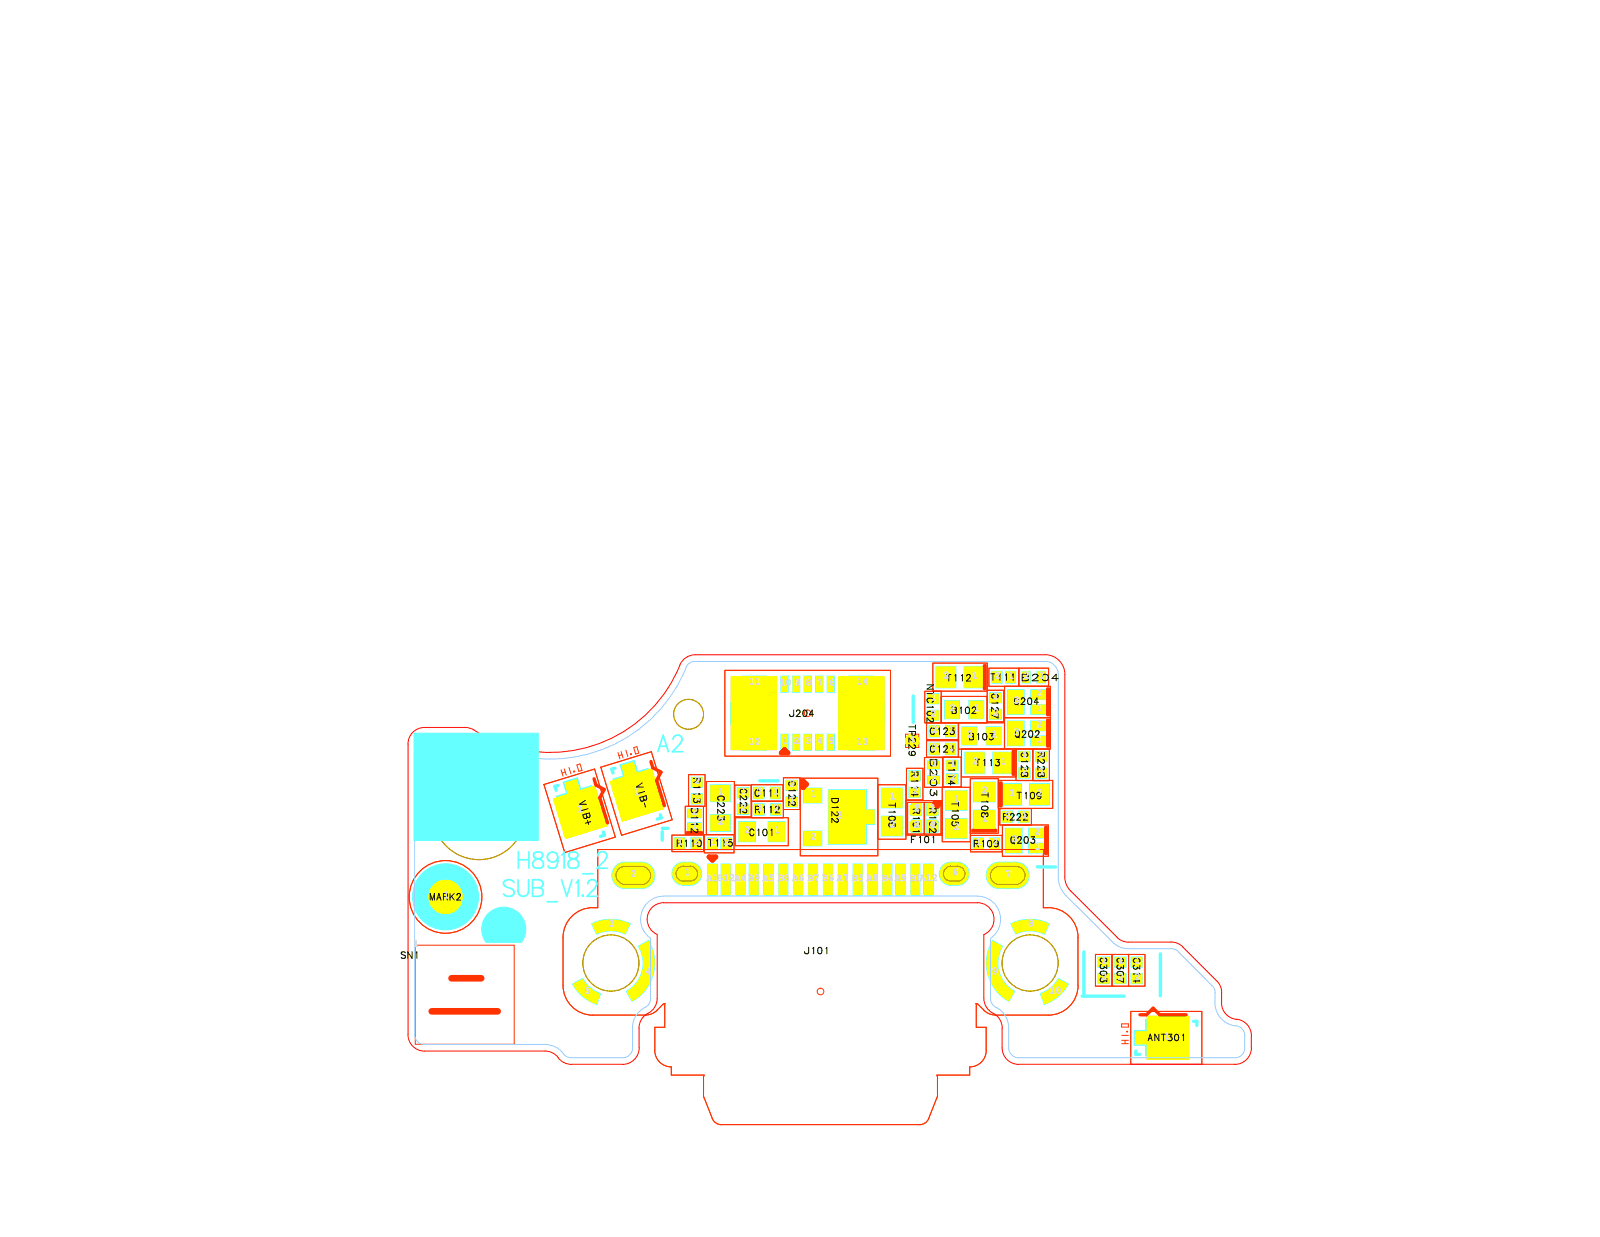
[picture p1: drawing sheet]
<svg xmlns="http://www.w3.org/2000/svg" width="279mm" height="216mm" viewBox="0 0 279 216" stroke-linecap="round" stroke-linejoin="round" font-family="sans-serif">
<!-- layer: 1 -->
<g fill="none" stroke="#f30" stroke-width=".17">
<path d="M126.6 117h28.9v15h-28.9zM162.9 115.7h9.5v4.9h-9.5zM172.7 116.6h5.2v3.2h-5.2zM175.4 119.8h8v5.5h-8zM177.9 116.6h5.2v3.2h-5.2zM95 136.9l8.8-2.7 3.7 11.9-8.9 2.7zM98 134.4l.3 1.1M98.5 134.2l.4 1.1M98.7 134.7l-.5 .2M99.4 133.9l.3 1.1M100.2 134.6h.1v.1h-.1zM101.3 133.3l-.6 .2"/>
<path d="M101.3 133.3l.3 1.2-.5 .1-.4-1.1M104.9 133.9l8.8-2.7 3.7 11.9-8.9 2.7zM104.9 133.9l8.9-2.7 3.6 11.9-8.9 2.7zM107.9 131.3l.3 1.2M108.5 131.2l.3 1.1M108.6 131.7l-.5 .2M109.3 130.9l.3 1.1M110.1 131.6l.1-.1 .1 .2h-.2zM110.7 130.5l.5-.2 .3 1.1-.5 .2zM120.2 135.2h2.9v5.5h-2.9zM123.3 136.4h4.9v9.3h-4.9zM128.3 137h2.9v5.6h-2.9z"/>
<path d="M131.2 137h5.5v2.8h-5.5zM131.3 139.8h5.5v2.9h-5.5zM136.8 135.7h2.9v5.6h-2.9zM139.8 135.8h13.5v13.6h-13.5zM153.3 137h4.9v9.5h-4.9zM158.1 128.1h2.3v2.4h-2.3zM158.2 139.7h6.3v6.1h-6.3zM158.3 134.1h2.9v5.5h-2.9zM161.4 132.2h3.2v5.2h-3.2zM161.5 120.6h2.9v5.6h-2.9zM161.8 126.2h5.5v2.9h-5.5zM161.8 129.3h5.5v2.9h-5.5z"/>
<path d="M164.4 121.5h8v4.7h-8zM164.5 137.4h4.9v9.5h-4.9zM164.7 132.2h3.2v5.1h-3.2zM167.4 126.2h8v4.6h-8zM167.9 130.7h9.5v4.9h-9.5zM169.4 135.9h4.9v9.5h-4.9zM172.4 120.5h2.9v5.5h-2.9zM174.3 136.2h9.5v4.9h-9.5zM175.4 125.3h8v5.4h-8zM177.4 130.7h2.9v5.5h-2.9zM180.4 130.7h2.9v5.6h-2.9zM103.5 158.4a5.2 5.2 0 0 0-5.2 5.2v8.4a5.2 5.2 0 0 0 5.2 5.2"/>
<path d="M104.4 158.4v-10.1h77.8v10.1a5.3 5.3 0 0 1 6.1 5.2l-.1 8.4a5.2 5.2 0 0 1-5.1 5.2M117.3 145.8h5.6v2.8h-5.6zM119.7 140.7h3.1v4.9h-3.1zM123 145.7h5.2v3.2h-5.2zM128.4 142.7h9.3v4.9h-9.3zM158.5 140h2.9v5.6h-2.9zM161.4 140h2.9v5.6h-2.9zM169.5 145.8h5.5v2.9h-5.5zM174.6 141.1h5.5v2.9h-5.5zM175 144h8.1v5.5h-8.1zM72.4 164.9l.2 .1zM72.5 165h17.3v17.3h-17.3z"/>
<path d="M114.7 176.3l1-1 .4-.2v4.2h-1.7l-.1 4a2.89 2.89 0 0 0 2.9 2.9v1.4h5.8M114.8 176.3a2.89 2.89 0 0 1-2.1 .9h-9.2M171.8 176.3a2.89 2.89 0 0 0 2 .9h9.3M171.8 176.3l-1-1-.4-.2 .1 4.2h1.7v4a2.86 2.86 0 0 1-2.9 2.9v1.4h-5.7M191.3 166.6h2.9v5.5h-2.9zM194.2 166.6h2.9v5.5h-2.9zM195.9 178.7v.6M195.9 178.7h1.1v.6h-1.1M196.7 180h.2v.1h-.2zM197.1 166.6h2.8v5.5h-2.8zM197.4 176.5h12.5v9.3h-12.5zM197.5 176.5h12.4v9.3h-12.4z"/>
<path d="M123 187.6l-.1 .5v3.1l1.5 4M124.4 195.2a1.75 1.75 0 0 0 1.6 1.1M126 196.3h34.6M162.2 195.2a1.75 1.75 0 0 1-1.6 1.1M163.6 187.6l.1 .7v2.9l-1.5 4M195.9 182.2h1.1M195.9 180.7h1.1M195.9 181.6h1.1M196.5 181.6v.6"/>
<circle cx="77.8" cy="156.5" r="6.3"/>
<circle cx="143.3" cy="173.1" r=".58"/>
</g>
<g fill="#f00" stroke="#f00" stroke-width=".17">
<path d="M107.6 151.3a2.07 2.07 0 0 1 1.6-.7h2.8a2.16 2.16 0 0 1 2.2 2.2 2.16 2.16 0 0 1-2.2 2.1h-2.8a2.16 2.16 0 0 1-2-1.3 2.16 2.16 0 0 1 .4-2.3z" fill-rule="evenodd"/>
<path d="M118.1 151.1l.4-.3 .7-.2h1.3a1.87 1.87 0 0 1 1.9 1.9 1.87 1.87 0 0 1-1.9 1.9h-1.1a1.87 1.87 0 0 1-1.8-1.2 1.87 1.87 0 0 1 .5-2.1z" fill-rule="evenodd"/>
<path d="M164.7 151.2l.1-.1a1.8 1.8 0 0 1 1.3-.5h1.1a1.87 1.87 0 0 1 1.9 1.9 1.87 1.87 0 0 1-1.9 1.9h-1.1a1.87 1.87 0 0 1-1.8-1.1 1.87 1.87 0 0 1 .4-2.1z" fill-rule="evenodd"/>
<path d="M173 151.3a2.07 2.07 0 0 1 1.5-.7h2.9a2.16 2.16 0 0 1 2.2 2.2 2.16 2.16 0 0 1-2.2 2.1h-2.9a2.16 2.16 0 0 1-2-1.3 2.16 2.16 0 0 1 .5-2.3z" fill-rule="evenodd"/>
<circle cx="88" cy="162.1" r="1.44"/>
</g>
<g fill="#6ff" stroke="#6ff" stroke-width=".17">
<path d="M129 143.4h2.9v3.5h-2.9z" fill-rule="evenodd"/>
<path d="M134.1 143.4h3v3.5h-3z" fill-rule="evenodd"/>
<path d="M159.2 140.2h1.7v2.2h-1.7z" fill-rule="evenodd"/>
<path d="M161.8 140.2h1.8v2.2h-1.8z" fill-rule="evenodd"/>
<path d="M159.1 150.8h1.5v5.5h-1.5z" fill-rule="evenodd"/>
<path d="M123.6 150.8h1.6v5.5h-1.6z" fill-rule="evenodd"/>
<path d="M107.5 151.1a2.27 2.27 0 0 1 1.7-.6h2.8a2.3 2.3 0 0 1 2.4 2.3 2.3 2.3 0 0 1-2.4 2.3h-2.8a2.3 2.3 0 0 1-2.2-1.4 2.3 2.3 0 0 1 .5-2.6z" fill-rule="evenodd"/>
<path d="M128.5 150.8h1.6v5.5h-1.6z" fill-rule="evenodd"/>
<path d="M133.4 150.8h1.6v5.5h-1.6z" fill-rule="evenodd"/>
<path d="M138.6 150.8h1.6v5.5h-1.6z" fill-rule="evenodd"/>
<path d="M146.4 150.8h1.6v5.5h-1.6z" fill-rule="evenodd"/>
<path d="M151.6 150.8h1.6v5.5h-1.6z" fill-rule="evenodd"/>
<path d="M156.5 150.8h1.5v5.5h-1.5z" fill-rule="evenodd"/>
<path d="M161.4 150.8h1.5v5.5h-1.5z" fill-rule="evenodd"/>
<path d="M154.2 150.8h1.6v5.5h-1.6z" fill-rule="evenodd"/>
<path d="M149 150.8h1.6v5.5h-1.6z" fill-rule="evenodd"/>
<path d="M143.8 150.8h1.6v5.5h-1.6z" fill-rule="evenodd"/>
<path d="M141.2 150.8h1.6v5.5h-1.6z" fill-rule="evenodd"/>
<path d="M136 150.8h1.6v5.5h-1.6z" fill-rule="evenodd"/>
<path d="M130.8 150.8h1.6v5.5h-1.6z" fill-rule="evenodd"/>
<path d="M125.9 150.8h1.6v5.5h-1.6z" fill-rule="evenodd"/>
<path d="M117.9 151.1a2 2 0 0 1 1.5-.6h1.1a2.02 2.02 0 0 1 2 2 2.02 2.02 0 0 1-2 2h-1.1a2.02 2.02 0 0 1-1.9-1.2 2.02 2.02 0 0 1 .4-2.2z" fill-rule="evenodd"/>
<path d="M103.3 161.2a7.7 7.7 0 0 1 6.7 0l-.8 1.9a5.5 5.5 0 0 0-5 0z" fill-rule="evenodd"/>
<path d="M106 160.7h1.4v1.5h-1.4z" fill-rule="evenodd"/>
<path d="M111.5 165.2l1.7-1.1a7.6 7.6 0 0 1-2.8 10.7l-1-1.8a5.6 5.6 0 0 0 2.1-7.8z" fill-rule="evenodd"/>
<path d="M112.4 169.1h1.4v1.4h-1.4z" fill-rule="evenodd"/>
<path d="M100 171.8l1.7-1a5.6 5.6 0 0 0 3.2 2.6l-.7 1.9a7.6 7.6 0 0 1-4.2-3.5z" fill-rule="evenodd"/>
<path d="M101.7 172.4h1.5v1.5h-1.5z" fill-rule="evenodd"/>
<path d="M164.6 151.1l.1-.1a2 2 0 0 1 1.4-.5h1.1a2.02 2.02 0 0 1 2 2 2.02 2.02 0 0 1-2 2h-1.1a2.02 2.02 0 0 1-1.9-1.2 2.02 2.02 0 0 1 .4-2.2z" fill-rule="evenodd"/>
<path d="M172.8 151.3a2.32 2.32 0 0 1 1.7-.8h2.9a2.3 2.3 0 0 1 2.3 2.3 2.3 2.3 0 0 1-2.3 2.3h-2.9a2.31 2.31 0 0 1-2.1-1.4 2.31 2.31 0 0 1 .4-2.4z" fill-rule="evenodd"/>
<path d="M176.5 161.2a7.6 7.6 0 0 1 6.7 0l-.8 1.9a5.5 5.5 0 0 0-5 0z" fill-rule="evenodd"/>
<path d="M179.2 160.7h1.4v1.5h-1.4z" fill-rule="evenodd"/>
<path d="M173.3 164.1l1.8 1.1a5.6 5.6 0 0 0 2.1 7.8l-1 1.8a7.6 7.6 0 0 1-2.9-10.7z" fill-rule="evenodd"/>
<path d="M172.8 169.1h1.4v1.4h-1.4z" fill-rule="evenodd"/>
<path d="M181.7 173.4a5.6 5.6 0 0 0 3.1-2.6l1.8 1a7.6 7.6 0 0 1-4.2 3.5z" fill-rule="evenodd"/>
<path d="M183.4 172.4h1.5v1.5h-1.5z" fill-rule="evenodd"/>
<path d="M158.9 140.5h2v1.8h-2z" fill-rule="evenodd"/>
<path d="M175.6 117.2h1.8v2h-1.8z" fill-rule="evenodd"/>
<path d="M173.2 117.2h1.8v2h-1.8z" fill-rule="evenodd"/>
<path d="M174.9 136.8h3.5v3.7h-3.5z" fill-rule="evenodd"/>
<path d="M179.8 136.8h3.5v3.7h-3.5z" fill-rule="evenodd"/>
<path d="M164.9 122.3h2.7v3.1h-2.7z" fill-rule="evenodd"/>
<path d="M169.2 122.3h2.6v3.1h-2.6z" fill-rule="evenodd"/>
<path d="M120.1 141.2h2.3v1.5h-2.3z" fill-rule="evenodd"/>
<path d="M120.1 143.6h2.3v1.6h-2.3z" fill-rule="evenodd"/>
<path d="M140.3 137.5h3.2v2.6h-3.2z" fill-rule="evenodd"/>
<path d="M140.3 145h3.2v2.6h-3.2z" fill-rule="evenodd"/>
<path d="M144.7 137.8h6.6v3.5h1.4v2.6h-1.4v3.4h-6.6z" fill-rule="evenodd"/>
<path d="M161.9 140.5h2v1.8h-2z" fill-rule="evenodd"/>
<path d="M168.4 116.3h3.4v3.8h-3.4z" fill-rule="evenodd"/>
<path d="M163.5 116.3h3.4v3.8h-3.4z" fill-rule="evenodd"/>
<path d="M180 128.4h2.9v1.8h-2.9z" fill-rule="evenodd"/>
<path d="M176 125.8h2.8v4.4h-2.8z" fill-rule="evenodd"/>
<path d="M180 125.8h2.9v1.8h-2.9z" fill-rule="evenodd"/>
<path d="M161.9 124h2v1.7h-2z" fill-rule="evenodd"/>
<path d="M161.9 121.1h2v1.8h-2z" fill-rule="evenodd"/>
<path d="M98.3 136.5l2.5-.8 .6 2 1.8-.6 2 6.7-6 1.8-2.1-6.6 1.8-.6z" fill-rule="evenodd"/>
<path d="M168 126.9h2.6v3.1h-2.6z" fill-rule="evenodd"/>
<path d="M172.2 126.9h2.6v3.1h-2.6z" fill-rule="evenodd"/>
<path d="M173.4 131.3h3.4v3.7h-3.4z" fill-rule="evenodd"/>
<path d="M168.5 131.3h3.4v3.7h-3.4z" fill-rule="evenodd"/>
<path d="M162 132.8h2v1.4h-2z" fill-rule="evenodd"/>
<path d="M124 137h3.5v2.9h-3.5z" fill-rule="evenodd"/>
<path d="M124 142.2h3.5v2.9h-3.5z" fill-rule="evenodd"/>
<path d="M179.6 147.1h2.9v1.8h-2.9z" fill-rule="evenodd"/>
<path d="M175.6 144.6h2.9v4.3h-2.9z" fill-rule="evenodd"/>
<path d="M179.6 144.6h2.9v1.7h-2.9z" fill-rule="evenodd"/>
<path d="M198 179.8h2.1v-1.8h6.9v6.3h-6.9v-1.9h-2.1z" fill-rule="evenodd"/>
<path d="M178.5 117.2h1.4v2h-1.4z" fill-rule="evenodd"/>
<path d="M142.4 128.1h1.3v2.9h-1.3z" fill-rule="evenodd"/>
<path d="M144.4 118h1.3v2.8h-1.3z" fill-rule="evenodd"/>
<path d="M142.4 118h1.3v2.8h-1.3z" fill-rule="evenodd"/>
<path d="M140.4 118h1.3v2.8h-1.3z" fill-rule="evenodd"/>
<path d="M138.4 118h1.3v2.8h-1.3z" fill-rule="evenodd"/>
<path d="M136.4 118h1.2v2.8h-1.2z" fill-rule="evenodd"/>
<path d="M138.4 128.1h1.3v2.9h-1.3z" fill-rule="evenodd"/>
<path d="M144.4 128.1h1.3v2.9h-1.3z" fill-rule="evenodd"/>
<path d="M136.4 128.1h1.2v2.9h-1.2z" fill-rule="evenodd"/>
<path d="M140.4 128.1h1.3v2.9h-1.3z" fill-rule="evenodd"/>
<path d="M127.6 122.6h1.9v3.8h-1.9z" fill-rule="evenodd"/>
<path d="M129.5 118h4.3v2.5h-4.3z" fill-rule="evenodd"/>
<path d="M129.5 128.5h4.3v2.5h-4.3z" fill-rule="evenodd"/>
<path d="M152.6 122.6h1.9v3.8h-1.9z" fill-rule="evenodd"/>
<path d="M148.3 128.5h4.3v2.5h-4.3z" fill-rule="evenodd"/>
<path d="M148.3 118h4.3v2.5h-4.3z" fill-rule="evenodd"/>
<path d="M176 120.4h2.8v4.3h-2.8z" fill-rule="evenodd"/>
<path d="M180 120.4h2.9v1.7h-2.9z" fill-rule="evenodd"/>
<path d="M180 123h2.9v1.7h-2.9z" fill-rule="evenodd"/>
<path d="M108.3 133.5l2.5-.8 .5 2 1.8-.6 2 6.6-6 1.9-2-6.6 1.7-.6z" fill-rule="evenodd"/>
<path d="M165.1 138h3.8v3.4h-3.8z" fill-rule="evenodd"/>
<path d="M165.1 142.9h3.8v3.4h-3.8z" fill-rule="evenodd"/>
<path d="M153.9 137.5h3.7v3.5h-3.7z" fill-rule="evenodd"/>
<path d="M153.9 142.5h3.7v3.4h-3.7z" fill-rule="evenodd"/>
<path d="M170 141.4h3.8v3.5h-3.8z" fill-rule="evenodd"/>
<path d="M170 136.5h3.8v3.4h-3.8z" fill-rule="evenodd"/>
<path d="M85.2 159.5a3.9 3.9 0 0 1 5.3-.2 3.9 3.9 0 0 1 .6 5.2h-6.2a3.8 3.8 0 0 1 .3-5z" fill-rule="evenodd"/>
<path d="M72.3 128h21.7v18.7h-21.7z" fill-rule="evenodd"/>
<circle cx="88" cy="162.1" r="1.44"/>
<circle cx="77.8" cy="156.5" r="5.8"/>
</g>
<g fill="#ff0" stroke="#ff0" stroke-width=".17">
<path d="M129.1 143.5h2.6v3.3h-2.6z" fill-rule="evenodd"/>
<path d="M134.3 143.5h2.6v3.3h-2.6z" fill-rule="evenodd"/>
<path d="M159.3 140.3h1.5v1.9h-1.5z" fill-rule="evenodd"/>
<path d="M161.9 140.3h1.5v1.9h-1.5z" fill-rule="evenodd"/>
<path d="M159.1 150.9h1.5v5.2h-1.5z" fill-rule="evenodd"/>
<path d="M123.7 150.9h1.4v5.2h-1.4z" fill-rule="evenodd"/>
<path d="M128.6 150.9h1.4v5.2h-1.4z" fill-rule="evenodd"/>
<path d="M133.5 150.9h1.4v5.2h-1.4z" fill-rule="evenodd"/>
<path d="M138.7 150.9h1.4v5.2h-1.4z" fill-rule="evenodd"/>
<path d="M146.5 150.9h1.4v5.2h-1.4z" fill-rule="evenodd"/>
<path d="M151.6 150.9h1.5v5.2h-1.5z" fill-rule="evenodd"/>
<path d="M156.5 150.9h1.5v5.2h-1.5z" fill-rule="evenodd"/>
<path d="M161.4 150.9h1.5v5.2h-1.5z" fill-rule="evenodd"/>
<path d="M154.2 150.9h1.5v5.2h-1.5z" fill-rule="evenodd"/>
<path d="M149 150.9h1.5v5.2h-1.5z" fill-rule="evenodd"/>
<path d="M143.9 150.9h1.4v5.2h-1.4z" fill-rule="evenodd"/>
<path d="M141.3 150.9h1.4v5.2h-1.4z" fill-rule="evenodd"/>
<path d="M136.1 150.9h1.4v5.2h-1.4z" fill-rule="evenodd"/>
<path d="M130.9 150.9h1.4v5.2h-1.4z" fill-rule="evenodd"/>
<path d="M126 150.9h1.4v5.2h-1.4z" fill-rule="evenodd"/>
<path d="M103.5 161.3a7.4 7.4 0 0 1 6.4 0l-.8 1.6a5.9 5.9 0 0 0-4.9 0z" fill-rule="evenodd"/>
<path d="M106.1 160.9h1.2v1.1h-1.2z" fill-rule="evenodd"/>
<path d="M111.7 165.2l1.5-.9a7.5 7.5 0 0 1-2.8 10.3l-.8-1.5a5.8 5.8 0 0 0 2.1-7.9z" fill-rule="evenodd"/>
<path d="M112.5 169.2h1.2v1.2h-1.2z" fill-rule="evenodd"/>
<path d="M100.2 171.8l1.5-.8a5.8 5.8 0 0 0 3 2.5l-.6 1.6a7.7 7.7 0 0 1-3.9-3.3z" fill-rule="evenodd"/>
<path d="M101.8 172.6h1.2v1.1h-1.2z" fill-rule="evenodd"/>
<path d="M176.7 161.3a7.4 7.4 0 0 1 6.3 0l-.7 1.6a5.9 5.9 0 0 0-4.9 0z" fill-rule="evenodd"/>
<path d="M179.3 160.9h1.2v1.1h-1.2z" fill-rule="evenodd"/>
<path d="M173.4 164.3l1.5 .9a5.8 5.8 0 0 0 2.1 7.9l-.9 1.5a7.5 7.5 0 0 1-2.7-10.3z" fill-rule="evenodd"/>
<path d="M172.9 169.2h1.2v1.2h-1.2z" fill-rule="evenodd"/>
<path d="M181.9 173.5a5.8 5.8 0 0 0 3-2.5l1.5 .8a7.5 7.5 0 0 1-4 3.3z" fill-rule="evenodd"/>
<path d="M183.6 172.6h1.1v1.1h-1.1z" fill-rule="evenodd"/>
<path d="M159.1 140.6h1.7v1.5h-1.7z" fill-rule="evenodd"/>
<path d="M175 136.9h3.2v3.5h-3.2z" fill-rule="evenodd"/>
<path d="M180 136.9h3.1v3.5h-3.1z" fill-rule="evenodd"/>
<path d="M165.1 122.4h2.3v2.9h-2.3z" fill-rule="evenodd"/>
<path d="M169.3 122.4h2.3v2.9h-2.3z" fill-rule="evenodd"/>
<path d="M120.2 141.3h2.1v1.3h-2.1z" fill-rule="evenodd"/>
<path d="M120.2 143.7h2.1v1.3h-2.1z" fill-rule="evenodd"/>
<path d="M140.5 137.7h2.9v2.3h-2.9z" fill-rule="evenodd"/>
<path d="M140.5 145.2h2.9v2.3h-2.9z" fill-rule="evenodd"/>
<path d="M144.8 138h6.3v3.4h1.5v2.3h-1.5v3.5h-6.3z" fill-rule="evenodd"/>
<path d="M145.4 141.4h2.3v2.3h-2.3z" fill-rule="evenodd"/>
<path d="M168.5 116.5h3.2v3.4h-3.2z" fill-rule="evenodd"/>
<path d="M163.6 116.5h3.2v3.4h-3.2z" fill-rule="evenodd"/>
<path d="M180.1 128.6h2.6v1.4h-2.6z" fill-rule="evenodd"/>
<path d="M176.1 126h2.6v4h-2.6z" fill-rule="evenodd"/>
<path d="M180.1 126h2.6v1.4h-2.6z" fill-rule="evenodd"/>
<path d="M162 124.1h1.8v1.5h-1.8z" fill-rule="evenodd"/>
<path d="M162 121.2h1.8v1.5h-1.8z" fill-rule="evenodd"/>
<path d="M98.7 136.7l1.9-.6 .6 1.9 2.6-.8 2.1 6.9-7.1 2.2-2.1-6.9 2.6-.8z" fill-rule="evenodd"/>
<path d="M100.2 140.9l1.6-.5 .5 1.7-1.7 .5z" fill-rule="evenodd"/>
<path d="M168.1 127h2.3v2.9h-2.3z" fill-rule="evenodd"/>
<path d="M172.4 127h2.3v2.9h-2.3z" fill-rule="evenodd"/>
<path d="M173.5 131.4h3.2v3.5h-3.2z" fill-rule="evenodd"/>
<path d="M168.6 131.4h3.2v3.5h-3.2z" fill-rule="evenodd"/>
<path d="M162.2 132.9h1.7v1.2h-1.7z" fill-rule="evenodd"/>
<path d="M124.2 137.1h3.2v2.7h-3.2z" fill-rule="evenodd"/>
<path d="M124.2 142.3h3.2v2.7h-3.2z" fill-rule="evenodd"/>
<path d="M179.8 147.3h2.6v1.4h-2.6z" fill-rule="evenodd"/>
<path d="M175.8 144.7h2.5v4h-2.5z" fill-rule="evenodd"/>
<path d="M179.8 144.7h2.6v1.4h-2.6z" fill-rule="evenodd"/>
<path d="M200.4 177.4h7.2v7.5h-7.2v-2.7h-2.1v-2.1h2.1z" fill-rule="evenodd"/>
<path d="M178.6 117.3h1.2v1.7h-1.2z" fill-rule="evenodd"/>
<path d="M142.6 128.3h.9v2.5h-.9z" fill-rule="evenodd"/>
<path d="M144.6 118.1h1v2.6h-1z" fill-rule="evenodd"/>
<path d="M142.6 118.1h.9v2.6h-.9z" fill-rule="evenodd"/>
<path d="M140.5 118.1h1v2.6h-1z" fill-rule="evenodd"/>
<path d="M138.5 118.1h1v2.6h-1z" fill-rule="evenodd"/>
<path d="M136.5 118.1h1v2.6h-1z" fill-rule="evenodd"/>
<path d="M138.5 128.3h1v2.5h-1z" fill-rule="evenodd"/>
<path d="M144.6 128.3h1v2.5h-1z" fill-rule="evenodd"/>
<path d="M136.5 128.3h1v2.5h-1z" fill-rule="evenodd"/>
<path d="M140.5 128.3h1v2.5h-1z" fill-rule="evenodd"/>
<path d="M127.7 118.1h7.9v12.7h-7.9z" fill-rule="evenodd"/>
<path d="M129.6 118.1h4.1v2.2h-4.1z" fill-rule="evenodd"/>
<path d="M129.6 128.7h4.1v2.1h-4.1z" fill-rule="evenodd"/>
<path d="M146.5 118.1h7.9v12.7h-7.9z" fill-rule="evenodd"/>
<path d="M148.4 128.7h4.1v2.1h-4.1z" fill-rule="evenodd"/>
<path d="M148.4 118.1h4.1v2.2h-4.1z" fill-rule="evenodd"/>
<path d="M176.1 120.5h2.6v4h-2.6z" fill-rule="evenodd"/>
<path d="M180.1 120.5h2.6v1.5h-2.6z" fill-rule="evenodd"/>
<path d="M180.1 123.1h2.6v1.4h-2.6z" fill-rule="evenodd"/>
<path d="M108.6 133.7l2-.6 .5 1.9 2.7-.8 2.1 6.9-7.2 2.2-2.1-6.9 2.6-.8z" fill-rule="evenodd"/>
<path d="M110.1 137.9l1.6-.5 .5 1.7-1.6 .5z" fill-rule="evenodd"/>
<path d="M165.3 138.1h3.4v3.2h-3.4z" fill-rule="evenodd"/>
<path d="M165.3 143h3.4v3.2h-3.4z" fill-rule="evenodd"/>
<path d="M154 137.7h3.5v3.2h-3.5z" fill-rule="evenodd"/>
<path d="M154 142.6h3.5v3.2h-3.5z" fill-rule="evenodd"/>
<path d="M170.2 141.5h3.4v3.2h-3.4z" fill-rule="evenodd"/>
<path d="M170.2 136.6h3.4v3.2h-3.4z" fill-rule="evenodd"/>
<path d="M129.1 143.5h2.6v3.3h-2.6z" fill-rule="evenodd"/>
<path d="M134.3 143.5h2.6v3.3h-2.6z" fill-rule="evenodd"/>
<path d="M159.3 140.3h1.5v1.9h-1.5z" fill-rule="evenodd"/>
<path d="M161.9 140.3h1.5v1.9h-1.5z" fill-rule="evenodd"/>
<path d="M159.1 150.9h1.5v5.2h-1.5z" fill-rule="evenodd"/>
<path d="M123.7 150.9h1.4v5.2h-1.4z" fill-rule="evenodd"/>
<path d="M107.6 151.3a2.07 2.07 0 0 1 1.6-.7h2.8a2.16 2.16 0 0 1 2.2 2.2 2.16 2.16 0 0 1-2.2 2.1h-2.8a2.16 2.16 0 0 1-2-1.3 2.16 2.16 0 0 1 .4-2.3z" fill-rule="evenodd"/>
<path d="M128.6 150.9h1.4v5.2h-1.4z" fill-rule="evenodd"/>
<path d="M133.5 150.9h1.4v5.2h-1.4z" fill-rule="evenodd"/>
<path d="M138.7 150.9h1.4v5.2h-1.4z" fill-rule="evenodd"/>
<path d="M146.5 150.9h1.4v5.2h-1.4z" fill-rule="evenodd"/>
<path d="M151.6 150.9h1.5v5.2h-1.5z" fill-rule="evenodd"/>
<path d="M156.5 150.9h1.5v5.2h-1.5z" fill-rule="evenodd"/>
<path d="M161.4 150.9h1.5v5.2h-1.5z" fill-rule="evenodd"/>
<path d="M154.2 150.9h1.5v5.2h-1.5z" fill-rule="evenodd"/>
<path d="M149 150.9h1.5v5.2h-1.5z" fill-rule="evenodd"/>
<path d="M143.9 150.9h1.4v5.2h-1.4z" fill-rule="evenodd"/>
<path d="M141.3 150.9h1.4v5.2h-1.4z" fill-rule="evenodd"/>
<path d="M136.1 150.9h1.4v5.2h-1.4z" fill-rule="evenodd"/>
<path d="M130.9 150.9h1.4v5.2h-1.4z" fill-rule="evenodd"/>
<path d="M126 150.9h1.4v5.2h-1.4z" fill-rule="evenodd"/>
<path d="M118.1 151.1l.4-.3 .7-.2h1.3a1.87 1.87 0 0 1 1.9 1.9 1.87 1.87 0 0 1-1.9 1.9h-1.1a1.87 1.87 0 0 1-1.8-1.2 1.87 1.87 0 0 1 .5-2.1z" fill-rule="evenodd"/>
<path d="M103.5 161.3a7.4 7.4 0 0 1 6.4 0l-.8 1.6a5.9 5.9 0 0 0-4.9 0z" fill-rule="evenodd"/>
<path d="M106.1 160.9h1.2v1.1h-1.2z" fill-rule="evenodd"/>
<path d="M111.7 165.2l1.5-.9a7.5 7.5 0 0 1-2.8 10.3l-.8-1.5a5.8 5.8 0 0 0 2.1-7.9z" fill-rule="evenodd"/>
<path d="M112.5 169.2h1.2v1.2h-1.2z" fill-rule="evenodd"/>
<path d="M100.2 171.8l1.5-.8a5.8 5.8 0 0 0 3 2.5l-.6 1.6a7.7 7.7 0 0 1-3.9-3.3z" fill-rule="evenodd"/>
<path d="M101.8 172.6h1.2v1.1h-1.2z" fill-rule="evenodd"/>
<path d="M164.7 151.2l.1-.1a1.8 1.8 0 0 1 1.3-.5h1.1a1.87 1.87 0 0 1 1.9 1.9 1.87 1.87 0 0 1-1.9 1.9h-1.1a1.87 1.87 0 0 1-1.8-1.1 1.87 1.87 0 0 1 .4-2.1z" fill-rule="evenodd"/>
<path d="M173 151.3a2.07 2.07 0 0 1 1.5-.7h2.9a2.16 2.16 0 0 1 2.2 2.2 2.16 2.16 0 0 1-2.2 2.1h-2.9a2.16 2.16 0 0 1-2-1.3 2.16 2.16 0 0 1 .5-2.3z" fill-rule="evenodd"/>
<path d="M176.7 161.3a7.4 7.4 0 0 1 6.3 0l-.7 1.6a5.9 5.9 0 0 0-4.9 0z" fill-rule="evenodd"/>
<path d="M179.3 160.9h1.2v1.1h-1.2z" fill-rule="evenodd"/>
<path d="M173.4 164.3l1.5 .9a5.8 5.8 0 0 0 2.1 7.9l-.9 1.5a7.5 7.5 0 0 1-2.7-10.3z" fill-rule="evenodd"/>
<path d="M172.9 169.2h1.2v1.2h-1.2z" fill-rule="evenodd"/>
<path d="M181.9 173.5a5.8 5.8 0 0 0 3-2.5l1.5 .8a7.5 7.5 0 0 1-4 3.3z" fill-rule="evenodd"/>
<path d="M183.6 172.6h1.1v1.1h-1.1z" fill-rule="evenodd"/>
<path d="M159.1 140.6h1.7v1.5h-1.7z" fill-rule="evenodd"/>
<path d="M175 136.9h3.2v3.5h-3.2z" fill-rule="evenodd"/>
<path d="M180 136.9h3.1v3.5h-3.1z" fill-rule="evenodd"/>
<path d="M165.1 122.4h2.3v2.9h-2.3z" fill-rule="evenodd"/>
<path d="M169.3 122.4h2.3v2.9h-2.3z" fill-rule="evenodd"/>
<path d="M120.2 141.3h2.1v1.3h-2.1z" fill-rule="evenodd"/>
<path d="M120.2 143.7h2.1v1.3h-2.1z" fill-rule="evenodd"/>
<path d="M140.5 137.7h2.9v2.3h-2.9z" fill-rule="evenodd"/>
<path d="M140.5 145.2h2.9v2.3h-2.9z" fill-rule="evenodd"/>
<path d="M144.8 138h6.3v3.4h1.5v2.3h-1.5v3.5h-6.3z" fill-rule="evenodd"/>
<path d="M145.4 141.4h2.3v2.3h-2.3z" fill-rule="evenodd"/>
<path d="M168.5 116.5h3.2v3.4h-3.2z" fill-rule="evenodd"/>
<path d="M163.6 116.5h3.2v3.4h-3.2z" fill-rule="evenodd"/>
<path d="M180.1 128.6h2.6v1.4h-2.6z" fill-rule="evenodd"/>
<path d="M176.1 126h2.6v4h-2.6z" fill-rule="evenodd"/>
<path d="M180.1 126h2.6v1.4h-2.6z" fill-rule="evenodd"/>
<path d="M162 124.1h1.8v1.5h-1.8z" fill-rule="evenodd"/>
<path d="M162 121.2h1.8v1.5h-1.8z" fill-rule="evenodd"/>
<path d="M98.7 136.7l1.9-.6 .6 1.9 2.6-.8 2.1 6.9-7.1 2.2-2.1-6.9 2.6-.8z" fill-rule="evenodd"/>
<path d="M100.2 140.9l1.6-.5 .5 1.7-1.7 .5z" fill-rule="evenodd"/>
<path d="M168.1 127h2.3v2.9h-2.3z" fill-rule="evenodd"/>
<path d="M172.4 127h2.3v2.9h-2.3z" fill-rule="evenodd"/>
<path d="M173.5 131.4h3.2v3.5h-3.2z" fill-rule="evenodd"/>
<path d="M168.6 131.4h3.2v3.5h-3.2z" fill-rule="evenodd"/>
<path d="M162.2 132.9h1.7v1.2h-1.7z" fill-rule="evenodd"/>
<path d="M124.2 137.1h3.2v2.7h-3.2z" fill-rule="evenodd"/>
<path d="M124.2 142.3h3.2v2.7h-3.2z" fill-rule="evenodd"/>
<path d="M179.8 147.3h2.6v1.4h-2.6z" fill-rule="evenodd"/>
<path d="M175.8 144.7h2.5v4h-2.5z" fill-rule="evenodd"/>
<path d="M179.8 144.7h2.6v1.4h-2.6z" fill-rule="evenodd"/>
<path d="M200.4 177.4h7.2v7.5h-7.2v-2.7h-2.1v-2.1h2.1z" fill-rule="evenodd"/>
<path d="M178.6 117.3h1.2v1.7h-1.2z" fill-rule="evenodd"/>
<path d="M142.6 128.3h.9v2.5h-.9z" fill-rule="evenodd"/>
<path d="M144.6 118.1h1v2.6h-1z" fill-rule="evenodd"/>
<path d="M142.6 118.1h.9v2.6h-.9z" fill-rule="evenodd"/>
<path d="M140.5 118.1h1v2.6h-1z" fill-rule="evenodd"/>
<path d="M138.5 118.1h1v2.6h-1z" fill-rule="evenodd"/>
<path d="M136.5 118.1h1v2.6h-1z" fill-rule="evenodd"/>
<path d="M138.5 128.3h1v2.5h-1z" fill-rule="evenodd"/>
<path d="M144.6 128.3h1v2.5h-1z" fill-rule="evenodd"/>
<path d="M136.5 128.3h1v2.5h-1z" fill-rule="evenodd"/>
<path d="M140.5 128.3h1v2.5h-1z" fill-rule="evenodd"/>
<path d="M127.7 118.1h7.9v12.7h-7.9z" fill-rule="evenodd"/>
<path d="M129.6 118.1h4.1v2.2h-4.1z" fill-rule="evenodd"/>
<path d="M129.6 128.7h4.1v2.1h-4.1z" fill-rule="evenodd"/>
<path d="M146.5 118.1h7.9v12.7h-7.9z" fill-rule="evenodd"/>
<path d="M148.4 128.7h4.1v2.1h-4.1z" fill-rule="evenodd"/>
<path d="M148.4 118.1h4.1v2.2h-4.1z" fill-rule="evenodd"/>
<path d="M176.1 120.5h2.6v4h-2.6z" fill-rule="evenodd"/>
<path d="M180.1 120.5h2.6v1.5h-2.6z" fill-rule="evenodd"/>
<path d="M180.1 123.1h2.6v1.4h-2.6z" fill-rule="evenodd"/>
<path d="M108.6 133.7l2-.6 .5 1.9 2.7-.8 2.1 6.9-7.2 2.2-2.1-6.9 2.6-.8z" fill-rule="evenodd"/>
<path d="M110.1 137.9l1.6-.5 .5 1.7-1.6 .5z" fill-rule="evenodd"/>
<path d="M165.3 138.1h3.4v3.2h-3.4z" fill-rule="evenodd"/>
<path d="M165.3 143h3.4v3.2h-3.4z" fill-rule="evenodd"/>
<path d="M154 137.7h3.5v3.2h-3.5z" fill-rule="evenodd"/>
<path d="M154 142.6h3.5v3.2h-3.5z" fill-rule="evenodd"/>
<path d="M170.2 141.5h3.4v3.2h-3.4z" fill-rule="evenodd"/>
<path d="M170.2 136.6h3.4v3.2h-3.4z" fill-rule="evenodd"/>
<path d="M129.1 143.5h2.6v3.3h-2.6z" fill-rule="evenodd"/>
<path d="M134.3 143.5h2.6v3.3h-2.6z" fill-rule="evenodd"/>
<path d="M159.3 140.3h1.5v1.9h-1.5z" fill-rule="evenodd"/>
<path d="M161.9 140.3h1.5v1.9h-1.5z" fill-rule="evenodd"/>
<path d="M159.1 150.9h1.5v5.2h-1.5z" fill-rule="evenodd"/>
<path d="M123.7 150.9h1.4v5.2h-1.4z" fill-rule="evenodd"/>
<path d="M128.6 150.9h1.4v5.2h-1.4z" fill-rule="evenodd"/>
<path d="M133.5 150.9h1.4v5.2h-1.4z" fill-rule="evenodd"/>
<path d="M138.7 150.9h1.4v5.2h-1.4z" fill-rule="evenodd"/>
<path d="M146.5 150.9h1.4v5.2h-1.4z" fill-rule="evenodd"/>
<path d="M151.6 150.9h1.5v5.2h-1.5z" fill-rule="evenodd"/>
<path d="M156.5 150.9h1.5v5.2h-1.5z" fill-rule="evenodd"/>
<path d="M161.4 150.9h1.5v5.2h-1.5z" fill-rule="evenodd"/>
<path d="M154.2 150.9h1.5v5.2h-1.5z" fill-rule="evenodd"/>
<path d="M149 150.9h1.5v5.2h-1.5z" fill-rule="evenodd"/>
<path d="M143.9 150.9h1.4v5.2h-1.4z" fill-rule="evenodd"/>
<path d="M141.3 150.9h1.4v5.2h-1.4z" fill-rule="evenodd"/>
<path d="M136.1 150.9h1.4v5.2h-1.4z" fill-rule="evenodd"/>
<path d="M130.9 150.9h1.4v5.2h-1.4z" fill-rule="evenodd"/>
<path d="M126 150.9h1.4v5.2h-1.4z" fill-rule="evenodd"/>
<path d="M103.5 161.3a7.4 7.4 0 0 1 6.4 0l-.8 1.6a5.9 5.9 0 0 0-4.9 0z" fill-rule="evenodd"/>
<path d="M106.1 160.9h1.2v1.1h-1.2z" fill-rule="evenodd"/>
<path d="M111.7 165.2l1.5-.9a7.5 7.5 0 0 1-2.8 10.3l-.8-1.5a5.8 5.8 0 0 0 2.1-7.9z" fill-rule="evenodd"/>
<path d="M112.5 169.2h1.2v1.2h-1.2z" fill-rule="evenodd"/>
<path d="M100.2 171.8l1.5-.8a5.8 5.8 0 0 0 3 2.5l-.6 1.6a7.7 7.7 0 0 1-3.9-3.3z" fill-rule="evenodd"/>
<path d="M101.8 172.6h1.2v1.1h-1.2z" fill-rule="evenodd"/>
<path d="M176.7 161.3a7.4 7.4 0 0 1 6.3 0l-.7 1.6a5.9 5.9 0 0 0-4.9 0z" fill-rule="evenodd"/>
<path d="M179.3 160.9h1.2v1.1h-1.2z" fill-rule="evenodd"/>
<path d="M173.4 164.3l1.5 .9a5.8 5.8 0 0 0 2.1 7.9l-.9 1.5a7.5 7.5 0 0 1-2.7-10.3z" fill-rule="evenodd"/>
<path d="M172.9 169.2h1.2v1.2h-1.2z" fill-rule="evenodd"/>
<path d="M181.9 173.5a5.8 5.8 0 0 0 3-2.5l1.5 .8a7.5 7.5 0 0 1-4 3.3z" fill-rule="evenodd"/>
<path d="M183.6 172.6h1.1v1.1h-1.1z" fill-rule="evenodd"/>
<path d="M159.1 140.6h1.7v1.5h-1.7z" fill-rule="evenodd"/>
<path d="M175 136.9h3.2v3.5h-3.2z" fill-rule="evenodd"/>
<path d="M180 136.9h3.1v3.5h-3.1z" fill-rule="evenodd"/>
<path d="M165.1 122.4h2.3v2.9h-2.3z" fill-rule="evenodd"/>
<path d="M169.3 122.4h2.3v2.9h-2.3z" fill-rule="evenodd"/>
<path d="M120.2 141.3h2.1v1.3h-2.1z" fill-rule="evenodd"/>
<path d="M120.2 143.7h2.1v1.3h-2.1z" fill-rule="evenodd"/>
<path d="M140.5 137.7h2.9v2.3h-2.9z" fill-rule="evenodd"/>
<path d="M140.5 145.2h2.9v2.3h-2.9z" fill-rule="evenodd"/>
<path d="M144.8 138h6.3v3.4h1.5v2.3h-1.5v3.5h-6.3z" fill-rule="evenodd"/>
<path d="M145.4 141.4h2.3v2.3h-2.3z" fill-rule="evenodd"/>
<path d="M168.5 116.5h3.2v3.4h-3.2z" fill-rule="evenodd"/>
<path d="M163.6 116.5h3.2v3.4h-3.2z" fill-rule="evenodd"/>
<path d="M180.1 128.6h2.6v1.4h-2.6z" fill-rule="evenodd"/>
<path d="M176.1 126h2.6v4h-2.6z" fill-rule="evenodd"/>
<path d="M180.1 126h2.6v1.4h-2.6z" fill-rule="evenodd"/>
<path d="M162 124.1h1.8v1.5h-1.8z" fill-rule="evenodd"/>
<path d="M162 121.2h1.8v1.5h-1.8z" fill-rule="evenodd"/>
<path d="M98.7 136.7l1.9-.6 .6 1.9 2.6-.8 2.1 6.9-7.1 2.2-2.1-6.9 2.6-.8z" fill-rule="evenodd"/>
<path d="M100.2 140.9l1.6-.5 .5 1.7-1.7 .5z" fill-rule="evenodd"/>
<path d="M168.1 127h2.3v2.9h-2.3z" fill-rule="evenodd"/>
<path d="M172.4 127h2.3v2.9h-2.3z" fill-rule="evenodd"/>
<path d="M173.5 131.4h3.2v3.5h-3.2z" fill-rule="evenodd"/>
<path d="M168.6 131.4h3.2v3.5h-3.2z" fill-rule="evenodd"/>
<path d="M162.2 132.9h1.7v1.2h-1.7z" fill-rule="evenodd"/>
<path d="M124.2 137.1h3.2v2.7h-3.2z" fill-rule="evenodd"/>
<path d="M124.2 142.3h3.2v2.7h-3.2z" fill-rule="evenodd"/>
<path d="M179.8 147.3h2.6v1.4h-2.6z" fill-rule="evenodd"/>
<path d="M175.8 144.7h2.5v4h-2.5z" fill-rule="evenodd"/>
<path d="M179.8 144.7h2.6v1.4h-2.6z" fill-rule="evenodd"/>
<path d="M200.4 177.4h7.2v7.5h-7.2v-2.7h-2.1v-2.1h2.1z" fill-rule="evenodd"/>
<path d="M178.6 117.3h1.2v1.7h-1.2z" fill-rule="evenodd"/>
<path d="M142.6 128.3h.9v2.5h-.9z" fill-rule="evenodd"/>
<path d="M144.6 118.1h1v2.6h-1z" fill-rule="evenodd"/>
<path d="M142.6 118.1h.9v2.6h-.9z" fill-rule="evenodd"/>
<path d="M140.5 118.1h1v2.6h-1z" fill-rule="evenodd"/>
<path d="M138.5 118.1h1v2.6h-1z" fill-rule="evenodd"/>
<path d="M136.5 118.1h1v2.6h-1z" fill-rule="evenodd"/>
<path d="M138.5 128.3h1v2.5h-1z" fill-rule="evenodd"/>
<path d="M144.6 128.3h1v2.5h-1z" fill-rule="evenodd"/>
<path d="M136.5 128.3h1v2.5h-1z" fill-rule="evenodd"/>
<path d="M140.5 128.3h1v2.5h-1z" fill-rule="evenodd"/>
<path d="M127.7 118.1h7.9v12.7h-7.9z" fill-rule="evenodd"/>
<path d="M129.6 118.1h4.1v2.2h-4.1z" fill-rule="evenodd"/>
<path d="M129.6 128.7h4.1v2.1h-4.1z" fill-rule="evenodd"/>
<path d="M146.5 118.1h7.9v12.7h-7.9z" fill-rule="evenodd"/>
<path d="M148.4 128.7h4.1v2.1h-4.1z" fill-rule="evenodd"/>
<path d="M148.4 118.1h4.1v2.2h-4.1z" fill-rule="evenodd"/>
<path d="M176.1 120.5h2.6v4h-2.6z" fill-rule="evenodd"/>
<path d="M180.1 120.5h2.6v1.5h-2.6z" fill-rule="evenodd"/>
<path d="M180.1 123.1h2.6v1.4h-2.6z" fill-rule="evenodd"/>
<path d="M108.6 133.7l2-.6 .5 1.9 2.7-.8 2.1 6.9-7.2 2.2-2.1-6.9 2.6-.8z" fill-rule="evenodd"/>
<path d="M110.1 137.9l1.6-.5 .5 1.7-1.6 .5z" fill-rule="evenodd"/>
<path d="M165.3 138.1h3.4v3.2h-3.4z" fill-rule="evenodd"/>
<path d="M165.3 143h3.4v3.2h-3.4z" fill-rule="evenodd"/>
<path d="M154 137.7h3.5v3.2h-3.5z" fill-rule="evenodd"/>
<path d="M154 142.6h3.5v3.2h-3.5z" fill-rule="evenodd"/>
<path d="M170.2 141.5h3.4v3.2h-3.4z" fill-rule="evenodd"/>
<path d="M170.2 136.6h3.4v3.2h-3.4z" fill-rule="evenodd"/>
<circle cx="159.3" cy="129.3" r="1.16"/>
<circle cx="72.5" cy="165" r=".06"/>
<circle cx="77.8" cy="156.5" r="2.88"/>
<circle cx="88" cy="162.1" r="1.44"/>
</g>
<path d="M137 130.8l.6 .6h-1.2zM140.2 136.3l.6 .6-.6 .6zM123.8 149.6h1.2l-.6 .5zM163.2 140.1h.9l-.4 .6z" fill="none" stroke="#f30" stroke-width=".88"/>
<path d="M171.8 116.1h.3v4.2h-.3zM174.6 136.6h.3v4.1h-.3zM176.9 131.1h.2v4.1h-.2zM182.9 125.6h.3v4.7h-.3zM182.9 120.2h.3v4.6h-.3zM169.8 144.9h4.2v.2h-4.2zM182.5 144.4h.3v4.6h-.3z" fill="none" stroke="#f30" stroke-width=".44"/>
<path d="M119.9 145.2h2.7v.2h-2.7z" fill="none" stroke="#f30" stroke-width=".3"/>
<path d="M103.7 135.9l.4 1.1 1.4 .8-.8 1.4 1.4 4.4M113.7 132.9l.3 1.1 1.4 .8-.7 1.4 1.3 4.4M199.1 177.1h1.1l1.2-1.1 1.1 1.1h4.6" fill="none" stroke="#f30" stroke-width=".58"/>
<path d="M75.4 176.5h11.5M78.8 170.7h5.2" fill="none" stroke="#f30" stroke-width="1.2"/>
<path d="M72.4 129.9a1.75 1.75 0 0 1 1.7-1.8l7.6 .1a25.8 25.8 0 0 0 38.3-12.1 1.75 1.75 0 0 1 1.4-.7h61.1a2.28 2.28 0 0 1 2.3 2.3v35.3a4.5 4.5 0 0 0 1.3 3.3l8.2 8.1M72.4 129.9v50.7M112.6 175.8a4 4 0 0 0-2.2 3.6l.1 3.5M194.2 164.4a4 4 0 0 0 2.9 1.2h7.4M204.5 165.6a1.75 1.75 0 0 1 1.2 .5M205.7 166.1l6 5.9M211.7 172a1.74 1.74 0 0 1 .5 1.2M212.2 173.2a5.4 5.4 0 0 0 1 4.5 4.3 4.3 0 0 0 3 1.4 1.71 1.71 0 0 1 1.2 1.7v2.1a1.75 1.75 0 0 1-1.8 1.7h-37.7a1.72 1.72 0 0 1-1.8-1.7l.1-3.5a4.2 4.2 0 0 0-2.6-3.8 1.75 1.75 0 0 1-.7-1.3l.1-10.5a4 4 0 0 0 1.5-4.6 4 4 0 0 0-3.8-2.8h-54.8a4 4 0 0 0-3.8 2.8 4 4 0 0 0 1.5 4.6v10.5a1.68 1.68 0 0 1-.9 1.5M72.4 180.6a1.72 1.72 0 0 0 1.7 1.7h21.1a4.2 4.2 0 0 1 3.5 1.9l.7 .4h.4h8.9a1.75 1.75 0 0 0 1.8-1.7" fill="none" stroke="#9cf" stroke-width=".17"/>
<g fill="none" stroke="#f00" stroke-width=".17">
<path d="M118.7 116.1a24.5 24.5 0 0 1-35.9 11.3M182.5 114.3a3.5 3.5 0 0 1 3.5 3.4M182.5 114.3h-61.1a2.89 2.89 0 0 0-2.7 1.8M185.9 117.7l.1 35.8 .2 .9 .4 .7 8.5 8.5a2.9 2.9 0 0 0 2 .8M82.8 127.4l-.8-.3-.8-.1h-7.1a2.89 2.89 0 0 0-2.9 2.9l.1 50.7a2.86 2.86 0 0 0 2.8 2.9l21.1-.1a3 3 0 0 1 2.6 1.6 2.89 2.89 0 0 0 2 .8h8.9a2.86 2.86 0 0 0 2.9-2.9M170.6 157.6h.1M170.7 157.6h-54.8a2.89 2.89 0 0 0-2.8 2.3 2.89 2.89 0 0 0 1.6 3.2M170.7 157.6a2.89 2.89 0 0 1 2.8 2.3 2.89 2.89 0 0 1-1.7 3.2M114.8 163.1v11.2a3.1 3.1 0 0 1-2.1 2.8 2.89 2.89 0 0 0-1.1 2.3v3.5M171.8 163.1v11.2a3.1 3.1 0 0 0 2.1 2.8 2.89 2.89 0 0 1 1.1 2.3M175 179.4v3.5a2.89 2.89 0 0 0 2.9 2.9h37.7a2.86 2.86 0 0 0 2.9-2.9M197.1 164.4h7.4a2.9 2.9 0 0 1 2.1 .9"/>
<path d="M206.5 165.3l6 5.9a2.9 2.9 0 0 1 .8 2M213.3 173.2a4.2 4.2 0 0 0 1 4 3.6 3.6 0 0 0 2.2 .8 2.89 2.89 0 0 1 2 2.8M218.5 180.8v2.1"/>
</g>
<g fill="none" stroke="#c90" stroke-width=".17">
<path d="M109.2 151.2h2.8a1.59 1.59 0 0 1 1.6 1.6 1.59 1.59 0 0 1-1.6 1.6h-2.8M118.6 151.4a2.64 2.64 0 0 1 3 .3 1.31 1.31 0 0 1 .1 1.4 1.31 1.31 0 0 1-1.2 .7 2.04 2.04 0 0 1-2.2-.5 1.31 1.31 0 0 1 .3-1.9zM165.3 151.4a2.64 2.64 0 0 1 3 .3 1.31 1.31 0 0 1 .1 1.4 1.31 1.31 0 0 1-1.2 .7 2.04 2.04 0 0 1-2.2-.5 1.31 1.31 0 0 1 .3-1.9zM173.2 151.9l.8-.6 .5-.1h2.9a1.59 1.59 0 0 1 1.6 1.6 1.59 1.59 0 0 1-1.6 1.6h-2.9a1.59 1.59 0 0 1-1.4-.9 1.59 1.59 0 0 1 .1-1.6z"/>
<circle cx="120.2" cy="124.7" r="2.61"/>
<circle cx="83.6" cy="142" r="8.1"/>
<circle cx="88" cy="162.1" r="1.45"/>
<circle cx="106.7" cy="168.1" r="4.9"/>
<circle cx="179.9" cy="168.1" r="4.9"/>
</g>
<g fill="none" stroke="#6ff" stroke-width=".58">
<path d="M97.5 137.1l-.6 .1 .2 .7M107.4 134.1l-.6 .1 .3 .7M132.7 136.3h3.2M159.5 121.5v4.6M105.4 145.2l.1 .6-.7 .2M115.3 142.2l.2 .6-.7 .2M115.6 144.6h1M115.6 145.2v1.4M181.1 151.3h3.2M189 173.9h7.3M189.3 166.1v7.4M202.6 166.5v7.3"/>
<path d="M208.4 178.3h.6v.7M198.3 183.4v.6h.8"/>
</g>
<path d="M178.5 118.2h.7M179.2 117.7h-.7v1.1h.7M184.8 118.4h-1.1l.7-.7v1.1M162.4 133.3v-.7h1.2v.7M163 132.6v.7M163.6 137.9v.9l-.5-.5-.1 .5a.35 .35 0 0 1-.5-.2l-.1-.4" fill="none" stroke="#0c0c0c" stroke-width=".17"/>
<g font-size="4.3" fill="#6ff">
<text x="114.9" y="130.8">A2</text>
<text x="90.5" y="151.1">H8918_2</text>
<text x="87.9" y="156">SUB_V1.2</text>
</g>
<g font-size="1.8" fill="#dbdbdb">
<text x="130.7" y="119.5">11</text>
<text x="136.1" y="119.6">10</text>
<text x="138.7" y="119.6">9</text>
<text x="140.7" y="119.6">8</text>
<text x="142.6" y="119.6">7</text>
<text x="144.7" y="119.6">6</text>
<text x="149.5" y="119.5">14</text>
<text x="164.7" y="118.4">2</text>
<text x="169.7" y="118.4">1</text>
<text x="173.7" y="118.4">2</text>
<text x="176.1" y="118.4">1</text>
<text x="178.8" y="118.4">2</text>
<text x="181.4" y="118.4">1</text>
<text x="162.5" y="125.1">2</text>
<text x="162.5" y="122.2">1</text>
<text x="165.8" y="124.1">2</text>
<text x="170.1" y="124.1">1</text>
<text x="173.4" y="124.9">2</text>
<text x="173.4" y="122">1</text>
<text x="177" y="122.7">3</text>
<text x="181" y="121.4">2</text>
<text x="181" y="124">1</text>
<text x="130.7" y="129.9">12</text>
<text x="136.6" y="129.8">1</text>
<text x="138.6" y="129.8">2</text>
<text x="140.6" y="129.8">3</text>
<text x="142.6" y="129.8">4</text>
<text x="144.7" y="129.8">5</text>
<text x="149.5" y="129.9">13</text>
<text x="158.9" y="129.5">1</text>
<text x="162.7" y="127.8">2</text>
<text x="162.7" y="130.9">2</text>
<text x="165.6" y="127.8">1</text>
<text x="165.6" y="130.9">1</text>
<text x="168.8" y="128.7">2</text>
<text x="173.1" y="128.7">1</text>
<text x="177" y="128.2">3</text>
<text x="181" y="126.9">2</text>
<text x="181" y="129.5">1</text>
<text x="121.2" y="136.7">2</text>
<text x="137.8" y="137.3">2</text>
<text x="159.3" y="135.6">1</text>
<text x="162.6" y="136.3">2</text>
<text x="162.6" y="133.7">1</text>
<text x="165.8" y="136.1">2</text>
<text x="165.9" y="133.8">1</text>
<text x="169.8" y="133.4">2</text>
<text x="174.7" y="133.4">1</text>
<text x="178.4" y="135.1">2</text>
<text x="178.5" y="132.2">1</text>
<text x="181.4" y="132.3">2</text>
<text x="181.4" y="135.2">1</text>
<text x="100.8" y="141.7">1</text>
<text x="110.8" y="138.7">1</text>
<text x="120.8" y="142.2">2</text>
<text x="121.3" y="139.6">1</text>
<text x="125.3" y="143.8">2</text>
<text x="125.4" y="138.7">1</text>
<text x="129.3" y="141.4">2</text>
<text x="129.3" y="138.6">1</text>
<text x="132.1" y="138.6">2</text>
<text x="132.2" y="141.5">1</text>
<text x="135" y="138.6">1</text>
<text x="135" y="141.5">2</text>
<text x="137.8" y="140.2">1</text>
<text x="141.5" y="139">1</text>
<text x="146.1" y="142.8">3</text>
<text x="155.3" y="139.5">1</text>
<text x="159.3" y="138.5">2</text>
<text x="159.5" y="141.6">1</text>
<text x="159.6" y="141.5">2</text>
<text x="162.3" y="141.5">1</text>
<text x="166.6" y="139.9">1</text>
<text x="171.5" y="138.4">2</text>
<text x="171.5" y="143.3">1</text>
<text x="175.5" y="142.8">2</text>
<text x="176.2" y="138.9">1</text>
<text x="178.4" y="142.8">1</text>
<text x="181.1" y="138.9">2</text>
<text x="118.3" y="147.4">1</text>
<text x="120.9" y="144.6">1</text>
<text x="121.1" y="147.4">2</text>
<text x="124" y="147.5">1</text>
<text x="126.3" y="147.5">2</text>
<text x="130" y="145.4">2</text>
<text x="135.2" y="145.4">1</text>
<text x="141.5" y="146.5">2</text>
<text x="155.3" y="144.4">2</text>
<text x="159.5" y="144.4">2</text>
<text x="159.6" y="144.4">3</text>
<text x="162.3" y="144.4">4</text>
<text x="162.4" y="144.4">2</text>
<text x="166.5" y="144.8">2</text>
<text x="170.4" y="147.5">1</text>
<text x="173.2" y="147.4">2</text>
<text x="176.6" y="146.9">3</text>
<text x="180.6" y="145.6">2</text>
<text x="180.7" y="148.2">1</text>
<text x="110.2" y="153">2</text>
<text x="119.5" y="152.7">1</text>
<text x="123.3" y="153.7">A1</text>
<text x="125.2" y="153.7">B12A4</text>
<text x="130.6" y="153.7">B9</text>
<text x="133.1" y="153.8">A5</text>
<text x="135.8" y="153.7">B8</text>
<text x="138.3" y="153.7">A6</text>
<text x="141" y="153.8">B7</text>
<text x="143.6" y="153.7">B6</text>
<text x="146.1" y="153.8">A7</text>
<text x="148.7" y="153.8">B5</text>
<text x="151.3" y="153.7">A8</text>
<text x="153.9" y="153.8">B4</text>
<text x="156.2" y="153.7">A9</text>
<text x="158.8" y="153.7">B1</text>
<text x="160.6" y="153.7">A12</text>
<text x="166.3" y="152.7">6</text>
<text x="175.5" y="153">7</text>
<text x="77.4" y="156.7">1</text>
<text x="106.3" y="161.7">3</text>
<text x="179.5" y="161.7">8</text>
<text x="72.1" y="165.2">1</text>
<text x="102" y="173.4">5</text>
<text x="112.7" y="170">4</text>
<text x="173.1" y="170">9</text>
<text x="183.2" y="173.4">10</text>
<text x="192.3" y="171">2</text>
<text x="192.3" y="168.1">1</text>
<text x="195.2" y="171">2</text>
<text x="195.2" y="168.1">1</text>
<text x="198.1" y="171">2</text>
<text x="198.1" y="168.1">1</text>
<text x="203.3" y="181.4">1</text>
</g>
<g font-size="1.7" fill="#0c0c0c">
<text x="162" y="119.7" transform="rotate(90 162 119.7)">NTC102</text>
<text x="165.5" y="118.9">T112</text>
<text x="173.2" y="118.6">T111</text>
<text x="179.6" y="118.7">B204</text>
<text x="137.7" y="125.1">J204</text>
<text x="166.3" y="124.5">B102</text>
<text x="173.2" y="121.1" transform="rotate(90 173.2 121.1)">C127</text>
<text x="176.9" y="123">Q204</text>
<text x="158.8" y="126.6" transform="rotate(90 158.8 126.6)">TP229</text>
<text x="162.5" y="128.1">C123</text>
<text x="162.5" y="131.2">C124</text>
<text x="169.3" y="129.1">B103</text>
<text x="177.5" y="128.5">Q202</text>
<text x="178.4" y="131.4" transform="rotate(90 178.4 131.4)">C128</text>
<text x="181.3" y="131.4" transform="rotate(90 181.3 131.4)">R228</text>
<text x="111" y="136.8" transform="rotate(73 111 136.8)">VIB-</text>
<text x="121.2" y="135.9" transform="rotate(90 121.2 135.9)">R113</text>
<text x="129.3" y="137.7" transform="rotate(90 129.3 137.7)">C222</text>
<text x="137.8" y="136.4" transform="rotate(90 137.8 136.4)">C122</text>
<text x="159.2" y="134.8" transform="rotate(90 159.2 134.8)">R114</text>
<text x="162.5" y="133.7" transform="rotate(90 162.5 133.7)">B203</text>
<text x="165.8" y="133" transform="rotate(90 165.8 133)">T114</text>
<text x="170.2" y="133.7">T113</text>
<text x="101.1" y="139.8" transform="rotate(73 101.1 139.8)">VIB+</text>
<text x="120.9" y="141.4" transform="rotate(90 120.9 141.4)">D112</text>
<text x="125.4" y="138.9" transform="rotate(90 125.4 138.9)">C223</text>
<text x="131.9" y="138.9">C111</text>
<text x="131.9" y="141.8">R112</text>
<text x="145.4" y="139.6" transform="rotate(90 145.4 139.6)">D122</text>
<text x="155.2" y="140" transform="rotate(90 155.2 140)">T106</text>
<text x="159.5" y="141.3" transform="rotate(90 159.5 141.3)">R101</text>
<text x="162.4" y="141.1" transform="rotate(90 162.4 141.1)">R102</text>
<text x="166.3" y="140" transform="rotate(90 166.3 140)">T105</text>
<text x="171.4" y="138.2" transform="rotate(90 171.4 138.2)">T108</text>
<text x="175.2" y="143.1">R222</text>
<text x="177.8" y="139.3">T109</text>
<text x="118.3" y="147.7">R110</text>
<text x="123.5" y="147.7">T115</text>
<text x="130.9" y="145.8">C101</text>
<text x="159.4" y="146.9">F101</text>
<text x="170.1" y="147.7">R109</text>
<text x="176.7" y="147">Q203</text>
<text x="75.2" y="157">MARK2</text>
<text x="70.2" y="167.1">SN1</text>
<text x="140.7" y="166.3">J101</text>
<text x="192.2" y="167.2" transform="rotate(90 192.2 167.2)">C303</text>
<text x="195.1" y="167.3" transform="rotate(90 195.1 167.3)">C307</text>
<text x="198" y="167.3" transform="rotate(90 198 167.3)">C314</text>
<text x="200.3" y="181.6">ANT301</text>
</g>
</svg>
